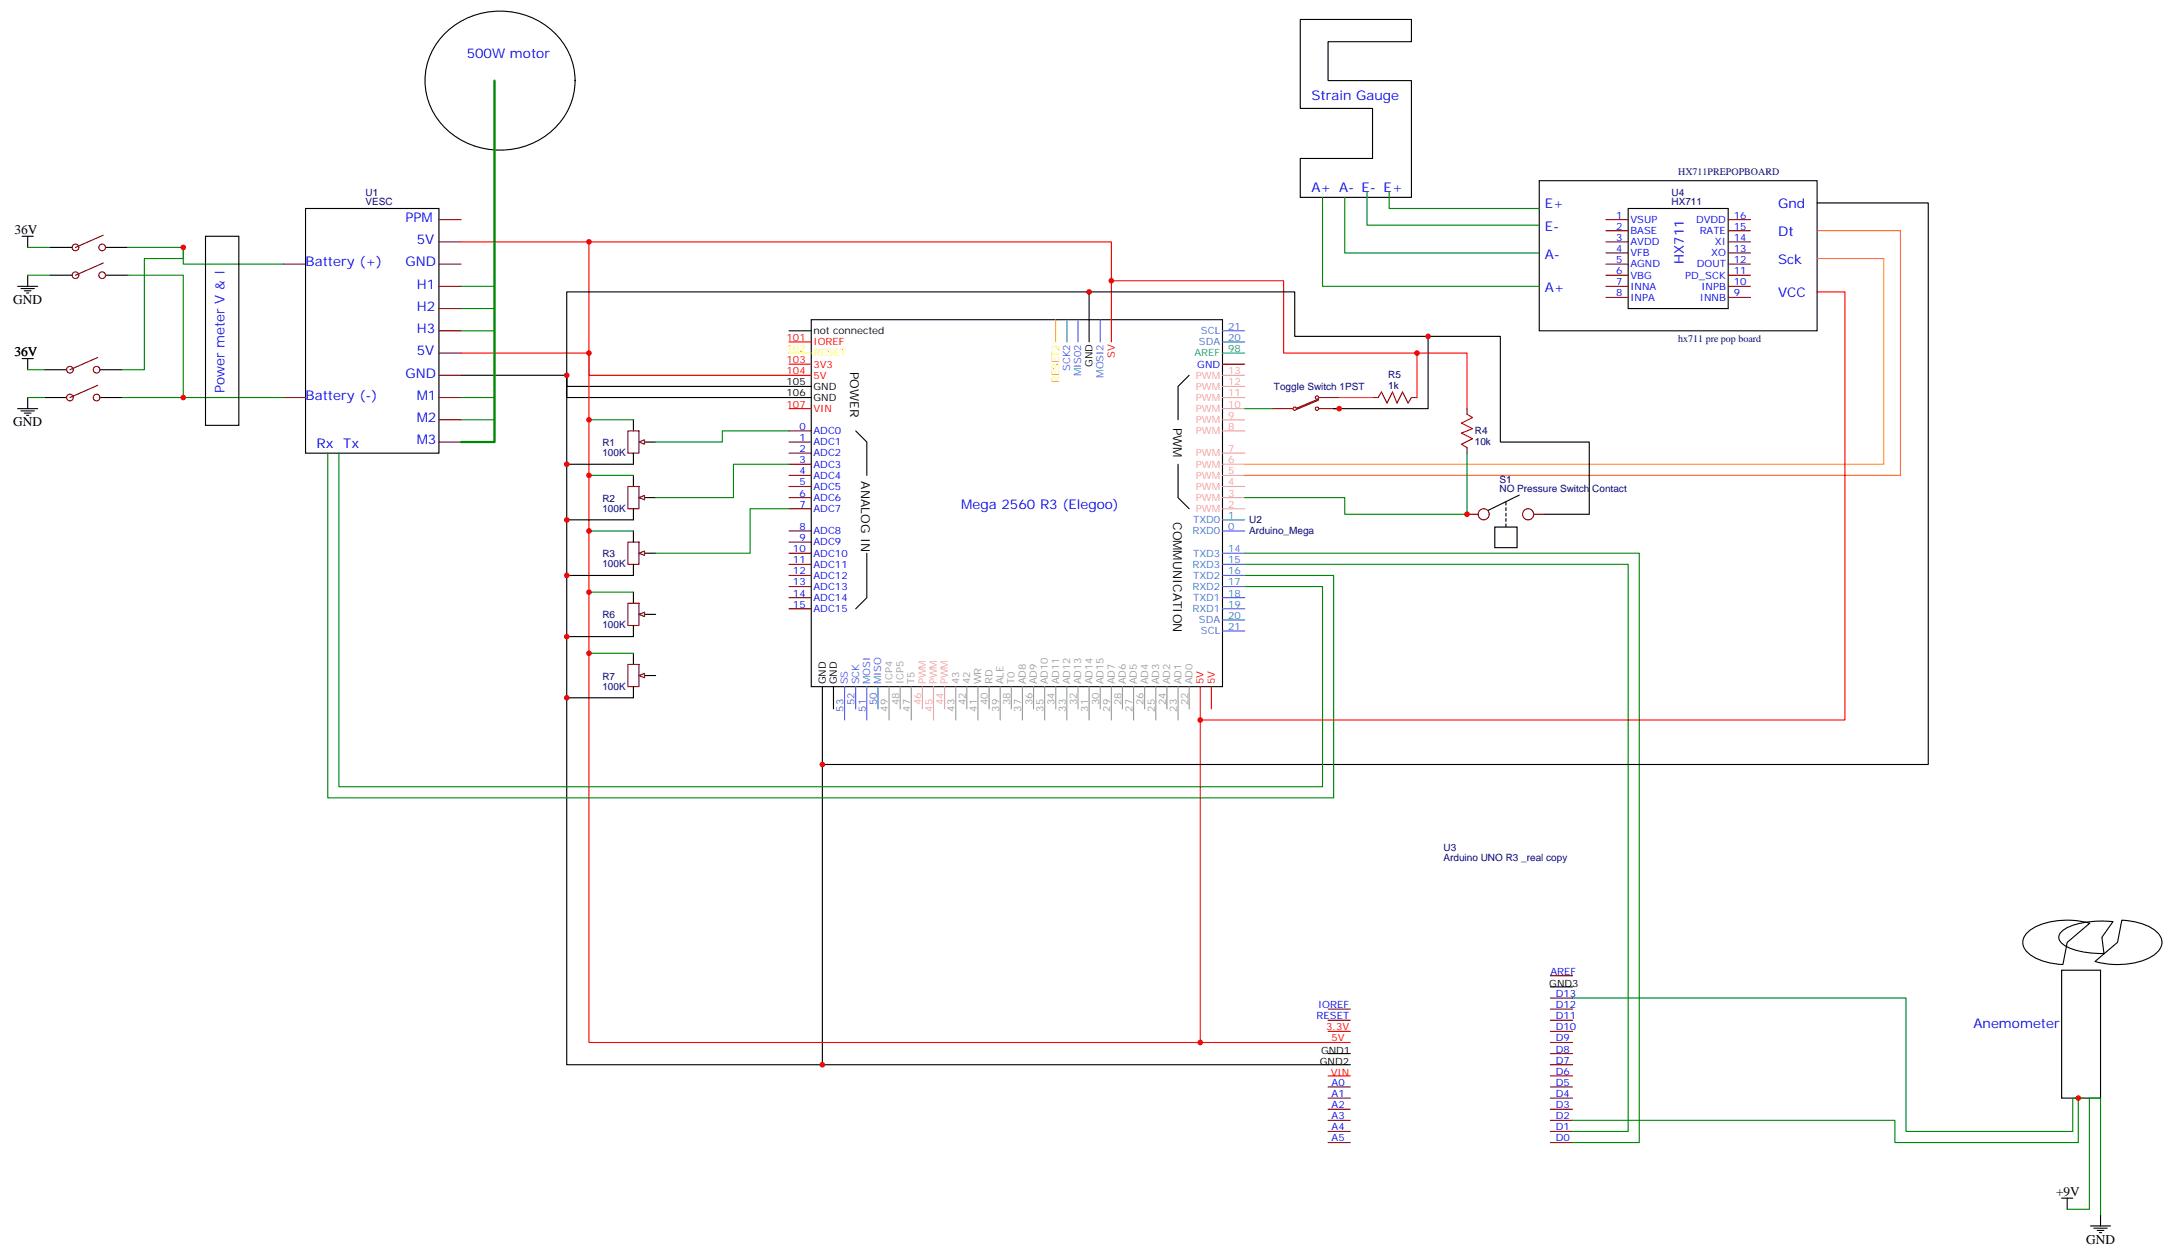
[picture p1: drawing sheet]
<svg xmlns="http://www.w3.org/2000/svg" width="690mm" height="399mm" viewBox="0 0 690 399" stroke-linecap="round" stroke-linejoin="round" font-family="sans-serif">
<g fill="none" stroke="#000" stroke-width=".35">
<path d="M412.7 6.2h35.3v7h-26.5v12.4h26.5v37h-35.3v-12.3h22.9v-15.9h-22.9zM488.6 57.3h88.2v47.7h-88.2zM7 75h3.5M8.8 75v3.5M15.8 78.5h7.1M33.5 78.5h7M65.2 75h10.6v59.9h-10.6zM97 66.1h42.3v77.7h-42.3zM516.8 66.1h31.7v31.8h-31.7zM576.8 64.4h35.2v178.1h-351M5.6 90.8h6.4M6.7 91.5h4.2"/>
<path d="M7.7 92.3h2.1M8.4 93h.7M8.8 87.3v3.5M15.8 87.3h7.1M33.5 87.3h7M7 113.8h3.5M8.8 113.8v3.5M14.1 117.3h7M31.7 117.3h7.1M146.4 119.1h33.5v3.5h77.6M179.9 119.1v7h77.6M179.9 119.1v218.7h81.1"/>
<path d="M250.4 105h7.1M257.5 101.4h130.5v116.4h-130.5zM345.7 108.5v-15.9h-165.8v26.5M377.4 119.1l-3.5 3.5v10.6M5.6 129.6h6.4M6.7 130.4h4.2M7.7 131.1h2.1M8.4 131.8h.7M8.8 126.1v3.5M14.1 126.1h7M31.7 126.1h7.1M201 133.2v3.5"/>
<path d="M271.6 136.7l3.5 3.5v10.6M201 143.8v3.5M204.6 140.2h3.5M373.9 147.3v10.6l3.5 3.5M275.1 175.5v14.1l-3.5 3.5M261 217.8v120h167.6M264.5 217.8v7.1M643.4 296a18.9 18.9 0 0 1 14.1-4l3 .3 2.8 .6-7.2 6.1-1.3 7a17.2 17.2 0 0 1-11.7-4.3 4 4 0 0 1 .3-5.7zM654.2 295.7a15.1 15.1 0 0 1 8.9-3.3l4-.2 3.6 .2-3.6 5 .7 5.1a22.1 22.1 0 0 1-13.2-3 2.38 2.38 0 0 1-.4-3.8zM673.5 291.9a17.2 17.2 0 0 1 11.6 4.3 4.2 4.2 0 0 1-1 6.4 22.3 22.3 0 0 1-15.6 3.2l-3.5-.8 7.1-6.1zM492.1 313.1h7M654.4 307.8h12.3v40.6h-12.3z"/>
<path d="M421.5 334.3h7.1M654.4 380.1h3.5M656.1 380.1v3.5M663.5 388.9h6.4M664.6 389.6h4.2M665.7 390.3h2.1M666.4 391.1h.7M666.7 385.4v3.5"/>
</g>
<g fill="none" stroke="#870000" stroke-width=".35">
<path d="M32.8 74.6l-8.8 3.9M139.3 69.7h7.1M139.3 76.7h7.1M509.7 69.7h7.1M509.7 76.7h7.1M509.7 73.2h7.1M548.5 69.7h7.1M548.5 76.7h7.1M548.5 73.2h7.1M32.8 83.4l-8.8 3.9M89.9 83.8h7.1M139.3 83.8h7.1"/>
<path d="M139.3 90.8h7.1M139.3 97.9h7.1M509.7 83.8h7.1M509.7 90.8h7.1M509.7 80.3h7.1M509.7 87.3h7.1M509.7 94.4h7.1M548.5 83.8h7.1M548.5 90.8h7.1M548.5 80.3h7.1M548.5 87.3h7.1M548.5 94.4h7.1"/>
<path d="M31 113.4l-8.8 3.9M139.3 105h7.1M139.3 112h7.1M139.3 119.1h7.1M388 115.5h7.1M31 122.2l-8.8 3.9M89.9 126.1h7.1M139.3 126.1h7.1M139.3 133.2h7.1M199.3 136.7h3.5v7.1h-3.5zM250.4 136.7h7.1M139.3 140.2h7.1"/>
<path d="M250.4 140.2h7.1M250.4 143.8h7.1M250.4 147.3h7.1M250.4 150.8h7.1M250.4 154.3h7.1M250.4 157.9h7.1M250.4 161.4h7.1M250.4 168.5h7.1M250.4 172h7.1M250.4 175.5h7.1M250.4 179h7.1M250.4 182.6h7.1"/>
<path d="M250.4 186.1h7.1M250.4 189.6h7.1M250.4 193.1h7.1M492.1 309.6h7M492.1 316.6h7M421.5 320.1h7.1M421.5 323.7h7.1M492.1 320.1h7M492.1 323.7h7M492.1 327.2h7M492.1 330.7h7M492.1 334.3h7"/>
<path d="M492.1 337.8h7M421.5 344.8h7.1M421.5 348.4h7.1M421.5 351.9h7.1M421.5 355.4h7.1M421.5 359h7.1M492.1 341.3h7M492.1 344.8h7M492.1 348.4h7M492.1 351.9h7M492.1 355.4h7M492.1 359h7"/>
<path d="M421.5 362.5h7.1M492.1 362.5h7"/>
<circle cx="24" cy="78.5" r="1.06"/>
<circle cx="32.4" cy="78.5" r="1.06"/>
<circle cx="24" cy="87.3" r="1.06"/>
<circle cx="32.4" cy="87.3" r="1.06"/>
<circle cx="22.2" cy="117.3" r="1.06"/>
<circle cx="30.7" cy="117.3" r="1.06"/>
<circle cx="22.2" cy="126.1" r="1.06"/>
<circle cx="30.7" cy="126.1" r="1.06"/>
</g>
<g fill="none" stroke="#008700" stroke-width=".35">
<path d="M8.8 78.5h7M40.5 78.5h17.7v3.5h-12.4v35.3h-7M58.2 78.5v5.3h31.7M419.8 62.6v28.2h68.8M426.8 62.6v17.7h61.8M433.9 60.9v10.5h54.7M440.9 60.9v5.2h47.7M8.8 87.3h7M40.5 87.3h17.7v38.8h-19.4M8.8 117.3h5.3M8.8 126.1h5.3M58.2 126.1h31.7"/>
<path d="M395.1 175.5h125.2v187h-21.2M395.1 179h121.7v180h-17.7M499.1 316.6h105.9v42.4h52.9v-10.6h1.8M661.4 348.4h-1.7v14.1h-58.2v-7.1h-102.4M656.1 383.6h7.1v-35.2h3.5v37"/>
</g>
<path d="M250.4 112h7.1M335.1 101.4v7.1" fill="none" stroke="#ff0" stroke-width=".35"/>
<g fill="none" stroke="#09f" stroke-width=".35">
<path d="M338.6 101.4v7.1M342.2 101.4v7.1M349.2 101.4v7.1M388 105h7.1M388 108.5h7.1M388 164.9h7.1M388 168.5h7.1M388 175.5h7.1M388 179h7.1M388 182.6h7.1M388 186.1h7.1M388 189.6h7.1"/>
<path d="M388 193.1h7.1M388 196.7h7.1M268.1 217.8v10.6M271.6 217.8v7.1M275.1 217.8v10.6M278.7 217.8v7.1M388 200.2h7.1"/>
</g>
<path d="M146.4 76.7h40.5v254h194.1M186.9 76.7h165.8v31.8M576.8 92.6h8.8v135.8h-204.6v102.3h47.6M146.4 112h40.5v7.1h70.6M250.4 108.5h7.1M250.4 115.5h7.1M250.4 129.6h7.1M381 217.8v10.6M384.5 217.8v7.1M421.5 327.2h7.1M421.5 341.3h7.1" fill="none" stroke="#f00" stroke-width=".35"/>
<path d="M388 112h7.1" fill="none" stroke="#0c6" stroke-width=".35"/>
<g fill="none" stroke="#f99" stroke-width=".35">
<path d="M388 119.1h7.1M388 122.6h7.1M388 126.1h7.1M388 129.6h7.1M388 133.2h7.1M388 136.7h7.1M388 143.8h7.1M388 147.3h7.1M388 150.8h7.1M388 157.9h7.1M388 154.3h7.1M388 161.4h7.1"/>
<path d="M292.8 217.8v7.1M296.3 217.8v10.6M299.8 217.8v7.1"/>
</g>
<g fill="none" stroke="#999" stroke-width=".35">
<path d="M282.2 217.8v10.6M285.7 217.8v7.1M289.2 217.8v10.6M303.4 217.8v10.6M306.9 217.8v7.1M310.4 217.8v10.6M313.9 217.8v7.1M317.5 217.8v10.6M321 217.8v7.1M324.5 217.8v10.6M328 217.8v7.1M331.6 217.8v10.6"/>
<path d="M335.1 217.8v7.1M338.6 217.8v10.6M342.2 217.8v7.1M345.7 217.8v10.6M349.2 217.8v7.1M352.7 217.8v10.6M356.3 217.8v7.1M359.8 217.8v10.6M363.3 217.8v7.1M366.9 217.8v10.6M370.4 217.8v7.1M373.9 217.8v10.6"/>
<path d="M377.4 217.8v7.1"/>
</g>
<path d="M576.8 82h21.1v65.3h-202.8" fill="none" stroke="#f90" stroke-width=".35"/>
<path d="M576.8 73.2h26.4v77.6h-208.1" fill="none" stroke="#f60" stroke-width=".35"/>
<path d="M202.8 140.2l1.8-.7v1.4z" fill="#f0f0f0" stroke="#870000" stroke-width=".35"/>
<path d="M201 150.8v3.5M204.6 157.9h3.5M201 161.4v3.5" fill="none" stroke="#000" stroke-width=".35"/>
<path d="M199.3 154.3h3.5v7.1h-3.5z" fill="none" stroke="#870000" stroke-width=".35"/>
<path d="M202.8 157.9l1.8-.7v1.4z" fill="#f0f0f0" stroke="#870000" stroke-width=".35"/>
<path d="M201 168.5v3.5M201 179v3.6M204.6 175.5h3.5" fill="none" stroke="#000" stroke-width=".35"/>
<path d="M199.3 172h3.5v7h-3.5z" fill="none" stroke="#870000" stroke-width=".35"/>
<path d="M202.8 175.5l1.8-.7v1.4z" fill="#f0f0f0" stroke="#870000" stroke-width=".35"/>
<g fill="none" stroke="#008700" stroke-width=".35">
<path d="M146.4 97.9h10.6M146.4 90.8h10.6M146.4 105h10.6M146.4 126.1h10.6v7.1h-10.6M186.9 133.2h14.1M250.4 136.7h-21.1v3.5h-21.2M395.1 129.6h8.8M104 143.8v109.3h319.3v-70.5h-28.2M107.6 143.8v105.8h312.2v-63.5h-24.7M186.9 150.8h14.1M250.4 147.3h-17.6v10.6h-24.7M465.6 143.8v19.4h-38.8v-5.3h-31.7"/>
<path d="M186.9 168.5h14.1M250.4 161.4h-12.3v14.1h-30"/>
</g>
<g fill="none" stroke="#000" stroke-width=".35">
<path d="M141.2 10.6a24.8 24.8 0 0 1 39.3 6 21.4 21.4 0 0 1-12.1 29.1 24.4 24.4 0 0 1-32.2-12.8 20.8 20.8 0 0 1 5-22.3zM345.7 92.6h65.3v14.1h42.3v22.9h-30M453.3 106.7h22.9v33.5h28.2v23h-14.1M179.9 147.3h21.1M478 159.2v1M482.2 157.1l-9.9 4.8M179.9 164.9h21.1M474.5 167.2h7v6.5h-7zM478 161.1v.9M478 164.5v.9M478 166.2v.9M478 162.8v.9"/>
<path d="M179.9 182.6h21.1M201 187.9v3.5M201 198.4v3.6M204.6 194.9h3.5"/>
</g>
<path d="M437.4 126.1l1.1-1.7 1.7 3.5 1.8-3.5 1.4 3.5 1.8-3.5 1.7 3.5 1.1-1.8M465.6 131.4l1.8 1.1-3.5 1.7 3.5 1.8-3.5 1.4 3.5 1.8-3.5 1.7 1.7 1.1" fill="none" stroke="#a10000" stroke-width=".35"/>
<g fill="none" stroke="#870000" stroke-width=".35">
<path d="M403.9 129.6h6.3M418.7 126.1h6.4M418.7 129.6h6.4M435.6 126.1h1.8M448 126.1h1.8M465.6 129.6v1.8M465.6 142v1.8M465.6 163.2h3.6M486.8 163.2h3.5M199.3 191.4h3.5v7h-3.5z"/>
<circle cx="470.9" cy="163.2" r="1.76"/>
<circle cx="485" cy="163.2" r="1.76"/>
</g>
<path d="M157 25.6v114.6h-10.6" fill="none" stroke="#008700" stroke-width=".71"/>
<g fill="none" stroke="#900" stroke-width=".35">
<circle cx="411" cy="129.6" r=".53"/>
<circle cx="418" cy="129.6" r=".53"/>
<circle cx="418" cy="126.1" r=".53"/>
</g>
<path d="M418.4 126.8l-6.7 2.8" fill="none" stroke="#900" stroke-width=".71"/>
<path d="M352.7 89.1h54.7v22.9h42.4v14.1M449.8 112h15.8v17.6" fill="none" stroke="#f00" stroke-width=".35"/>
<path d="M425.1 126.1h10.5" fill="none" stroke="#c60" stroke-width=".35"/>
<path d="M202.8 194.9l1.8-.7v1.4z" fill="#f0f0f0" stroke="#870000" stroke-width=".35"/>
<path d="M201 207.3v3.5M201 217.8v3.6M204.6 214.3h3.5" fill="none" stroke="#000" stroke-width=".35"/>
<path d="M199.3 210.8h3.5v7h-3.5z" fill="none" stroke="#870000" stroke-width=".35"/>
<path d="M202.8 214.3l1.8-.7v1.4z" fill="#f0f0f0" stroke="#870000" stroke-width=".35"/>
<path d="M179.9 202h21.1M179.9 221.4h21.1" fill="none" stroke="#000" stroke-width=".35"/>
<path d="M186.9 187.9h14.1M186.9 207.3h14.1" fill="none" stroke="#008700" stroke-width=".35"/>
<g fill="#c00">
<circle cx="186.9" cy="207.3" r=".88"/>
<circle cx="179.9" cy="221.4" r=".88"/>
<circle cx="453.3" cy="106.7" r=".88"/>
<circle cx="449.8" cy="112" r=".88"/>
<circle cx="352.7" cy="89.1" r=".88"/>
<circle cx="186.9" cy="168.5" r=".88"/>
<circle cx="186.9" cy="150.8" r=".88"/>
<circle cx="186.9" cy="133.2" r=".88"/>
<circle cx="659.7" cy="348.4" r=".88"/>
<circle cx="186.9" cy="112" r=".88"/>
<circle cx="58.2" cy="78.5" r=".88"/>
<circle cx="58.2" cy="126.1" r=".88"/>
<circle cx="179.9" cy="119.1" r=".88"/>
<circle cx="261" cy="337.8" r=".88"/>
<circle cx="186.9" cy="76.7" r=".88"/>
<circle cx="261" cy="242.5" r=".88"/>
<circle cx="179.9" cy="147.3" r=".88"/>
<circle cx="179.9" cy="164.9" r=".88"/>
<circle cx="179.9" cy="182.6" r=".88"/>
<circle cx="425.1" cy="129.6" r=".88"/>
<circle cx="345.7" cy="92.6" r=".88"/>
<circle cx="465.6" cy="163.2" r=".88"/>
<circle cx="179.9" cy="202" r=".88"/>
<circle cx="186.9" cy="187.9" r=".88"/>
<circle cx="381" cy="330.7" r=".88"/>
<circle cx="381" cy="228.4" r=".88"/>
</g>
<g font-size="4.2" fill="#00f">
<text x="148.1" y="18.5">500W motor</text>
<text x="416.2" y="31.6">Strain Gauge</text>
<text x="416.2" y="60.9">A+ A- E- E+</text>
<text x="128.7" y="70.4">PPM</text>
<text x="490.3" y="66.1">E+</text>
<text x="564.4" y="66.1">Gnd</text>
<text x="132.3" y="77.4">5V</text>
<text x="490.3" y="73.2">E-</text>
<text x="564.4" y="75">Dt</text>
<text x="490.3" y="82">A-</text>
<text x="534.4" y="83.8" transform="rotate(-90 534.4 83.8)">HX711</text>
<text x="564.4" y="83.8">Sck</text>
<text x="97" y="84.5">Battery (+)</text>
<text x="128.7" y="84.5">GND</text>
<text x="132.3" y="91.6">H1</text>
<text x="490.3" y="92.6">A+</text>
<text x="564.4" y="94.4">VCC</text>
<text x="132.3" y="98.6">H2</text>
<text x="132.3" y="105.7">H3</text>
<text x="132.3" y="112.7">5V</text>
<text x="128.7" y="119.8">GND</text>
<text x="71.3" y="124.8" transform="rotate(-90 71.3 124.8)">Power meter V &amp; I</text>
<text x="97" y="126.9">Battery (-)</text>
<text x="132.3" y="126.9">M1</text>
<text x="132.3" y="133.9">M2</text>
<text x="100.5" y="142">Rx</text>
<text x="108.9" y="142">Tx</text>
<text x="132.3" y="141">M3</text>
<text x="305.1" y="161.4">Mega 2560 R3 (Elegoo)</text>
<text x="626.4" y="326.2">Anemometer</text>
</g>
<g font-size="4.2">
<text x="4.6" y="74.3">36V</text>
<text x="4.2" y="96.5">GND</text>
<text x="4.6" y="113.1">36V</text>
<text x="4.2" y="135.3">GND</text>
<text x="652.6" y="379.4">+9V</text>
<text x="662.1" y="394.6">GND</text>
</g>
<g font-size="3.9">
<text x="269.8" y="117.9" transform="rotate(90 269.8 117.9)">POWER</text>
<text x="372.3" y="135.7" transform="rotate(90 372.3 135.7)">PWM</text>
<text x="273.4" y="152.7" transform="rotate(90 273.4 152.7)">ANALOG IN</text>
<text x="372.3" y="165.6" transform="rotate(90 372.3 165.6)">COMMUNICATION</text>
</g>
<g font-size="3.2" fill="#000080">
<text x="532.7" y="55.6">HX711PREPOPBOARD</text>
<text x="116" y="65.1">VESC</text>
<text x="116" y="62.1">U1</text>
<text x="530.5" y="65.1">HX711</text>
<text x="530.5" y="62.1">U4</text>
<text x="532.7" y="108.5">hx711 pre pop board</text>
<text x="404.4" y="123.6">Toggle Switch 1PST</text>
<text x="440.6" y="123.3">1k</text>
<text x="440.6" y="120.1">R5</text>
<text x="468.1" y="137.8">R4</text>
<text x="191.2" y="141.5">R1</text>
<text x="468.1" y="141.1">10k</text>
<text x="191.2" y="144.7">100K</text>
<text x="475.9" y="153.1">S1</text>
<text x="191.2" y="159.2">R2</text>
<text x="475.9" y="156">NO Pressure Switch Contact</text>
<text x="191.2" y="162.3">100K</text>
<text x="396.5" y="166.1">U2</text>
<text x="396.5" y="169.3">Arduino_Mega</text>
<text x="191.2" y="179.9">100K</text>
<text x="191.2" y="176.8">R3</text>
<text x="191.2" y="196.2">R6</text>
<text x="191.2" y="199.3">100K</text>
<text x="191.2" y="215.6">R7</text>
<text x="191.2" y="218.7">100K</text>
<text x="458.2" y="273.2">Arduino UNO R3 _real copy</text>
<text x="458.2" y="270.1">U3</text>
</g>
<g font-size="3.2" fill="#00f">
<text x="513" y="69.3">1</text>
<text x="517.5" y="70.7">VSUP</text>
<text x="538.3" y="70.7">DVDD</text>
<text x="550.3" y="69.3">16</text>
<text x="513" y="72.8">2</text>
<text x="513" y="76.4">3</text>
<text x="517.5" y="74.3">BASE</text>
<text x="517.5" y="77.8">AVDD</text>
<text x="539.5" y="74.3">RATE</text>
<text x="544.3" y="77.8">XI</text>
<text x="550.3" y="76.4">14</text>
<text x="550.3" y="72.8">15</text>
<text x="513" y="79.9">4</text>
<text x="513" y="83.4">5</text>
<text x="517.5" y="81.3">VFB</text>
<text x="543.2" y="81.3">XO</text>
<text x="550.3" y="83.4">12</text>
<text x="550.3" y="79.9">13</text>
<text x="513" y="87">6</text>
<text x="517.5" y="84.8">AGND</text>
<text x="517.5" y="88.4">VBG</text>
<text x="534.9" y="88.4">PD_SCK</text>
<text x="538.6" y="84.8">DOUT</text>
<text x="550.3" y="87">11</text>
<text x="513" y="90.5">7</text>
<text x="513" y="94">8</text>
<text x="517.5" y="91.9">INNA</text>
<text x="517.5" y="95.4">INPA</text>
<text x="539.6" y="95.4">INNB</text>
<text x="540" y="91.9">INPB</text>
<text x="550.3" y="94">9</text>
<text x="550.3" y="90.5">10</text>
<text x="380" y="116.6">GND</text>
<text x="253.7" y="136.3">0</text>
<text x="258.2" y="137.8">ADC0</text>
<text x="253.7" y="139.9">1</text>
<text x="253.7" y="143.4">2</text>
<text x="258.2" y="141.3">ADC1</text>
<text x="253.7" y="146.9">3</text>
<text x="258.2" y="144.8">ADC2</text>
<text x="258.2" y="148.3">ADC3</text>
<text x="253.7" y="150.5">4</text>
<text x="253.7" y="154">5</text>
<text x="258.2" y="151.9">ADC4</text>
<text x="258.2" y="155.4">ADC5</text>
<text x="253.7" y="157.5">6</text>
<text x="253.7" y="161">7</text>
<text x="258.2" y="158.9">ADC6</text>
<text x="258.2" y="162.5">ADC7</text>
<text x="253.7" y="168.1">8</text>
<text x="253.7" y="171.6">9</text>
<text x="258.2" y="169.5">ADC8</text>
<text x="258.2" y="173">ADC9</text>
<text x="251.7" y="175.2">10</text>
<text x="251.7" y="178.7">11</text>
<text x="258.2" y="176.6">ADC10</text>
<text x="251.7" y="182.2">12</text>
<text x="251.7" y="185.7">13</text>
<text x="258.2" y="183.6">ADC12</text>
<text x="258.2" y="180.1">ADC11</text>
<text x="251.7" y="189.3">14</text>
<text x="258.2" y="187.1">ADC13</text>
<text x="258.2" y="190.7">ADC14</text>
<text x="251.7" y="192.8">15</text>
<text x="258.2" y="194.2">ADC15</text>
<text x="492.1" y="309.2">AREF</text>
<text x="493.9" y="316.3">D13</text>
<text x="417.9" y="323.3">RESET</text>
<text x="418.4" y="319.8">IOREF</text>
<text x="493.9" y="319.8">D12</text>
<text x="493.9" y="323.3">D11</text>
<text x="493.9" y="326.8">D10</text>
<text x="493.9" y="330.4">D9</text>
<text x="493.9" y="333.9">D8</text>
<text x="493.9" y="337.4">D7</text>
<text x="493.9" y="341">D6</text>
<text x="422.6" y="344.5">A0</text>
<text x="493.9" y="344.5">D5</text>
<text x="422.6" y="348">A1</text>
<text x="422.6" y="351.5">A2</text>
<text x="493.9" y="348">D4</text>
<text x="493.9" y="351.5">D3</text>
<text x="422.6" y="355.1">A3</text>
<text x="422.6" y="358.6">A4</text>
<text x="493.9" y="355.1">D2</text>
<text x="493.9" y="358.6">D1</text>
<text x="422.6" y="362.1">A5</text>
<text x="493.9" y="362.1">D0</text>
</g>
<g font-size="3.2">
<text x="258.2" y="106">not connected</text>
<text x="346.7" y="116.5" transform="rotate(-90 346.7 116.5)">GND</text>
<text x="249.7" y="122.2">105</text>
<text x="249.7" y="125.8">106</text>
<text x="258.2" y="123.6">GND</text>
<text x="258.2" y="127.2">GND</text>
<text x="262.1" y="217.1" transform="rotate(-90 262.1 217.1)">GND</text>
<text x="265.6" y="217.1" transform="rotate(-90 265.6 217.1)">GND</text>
<text x="491.7" y="313.1">GND3</text>
<text x="419.3" y="334.3">GND1</text>
<text x="418.9" y="337.8">GND2</text>
</g>
<g font-size="3.2" fill="#09f">
<text x="381.2" y="106">SCL</text>
<text x="389.8" y="104.6">21</text>
<text x="380.5" y="109.5">SDA</text>
<text x="389.8" y="108.1">20</text>
<text x="339.7" y="117.8" transform="rotate(-90 339.7 117.8)">SCK2</text>
<text x="343.2" y="119.4" transform="rotate(-90 343.2 119.4)">MIS02</text>
<text x="350.3" y="119.9" transform="rotate(-90 350.3 119.9)">MOSI2</text>
<text x="378.7" y="166">TXD0</text>
<text x="389.8" y="164.6">1</text>
<text x="378.5" y="169.5">RXD0</text>
<text x="389.8" y="168.1">0</text>
<text x="378.7" y="176.6">TXD3</text>
<text x="389.8" y="175.2">14</text>
<text x="389.8" y="178.7">15</text>
<text x="378.5" y="180.1">RXD3</text>
<text x="378.7" y="183.6">TXD2</text>
<text x="389.8" y="182.2">16</text>
<text x="389.8" y="185.7">17</text>
<text x="378.5" y="187.1">RXD2</text>
<text x="378.7" y="190.7">TXD1</text>
<text x="389.8" y="189.3">18</text>
<text x="378.5" y="194.2">RXD1</text>
<text x="380.5" y="197.7">SDA</text>
<text x="389.8" y="192.8">19</text>
<text x="389.8" y="196.3">20</text>
<text x="381.2" y="201.3">SCL</text>
<text x="389.8" y="199.8">21</text>
<text x="269.1" y="217.1" transform="rotate(-90 269.1 217.1)">SS</text>
<text x="272.7" y="217.1" transform="rotate(-90 272.7 217.1)">SCK</text>
<text x="276.2" y="217.1" transform="rotate(-90 276.2 217.1)">MOSI</text>
<text x="279.7" y="217.1" transform="rotate(-90 279.7 217.1)">MISO</text>
<text x="267.7" y="225.8" transform="rotate(-90 267.7 225.8)">53</text>
<text x="271.3" y="223.6" transform="rotate(-90 271.3 223.6)">52</text>
<text x="274.8" y="225.8" transform="rotate(-90 274.8 225.8)">51</text>
<text x="278.3" y="223.6" transform="rotate(-90 278.3 223.6)">50</text>
</g>
<g font-size="3.2" fill="#f00">
<text x="249.7" y="108.1">101</text>
<text x="258.2" y="109.5">IOREF</text>
<text x="353.8" y="113.5" transform="rotate(-90 353.8 113.5)">SV</text>
<text x="249.7" y="115.2">103</text>
<text x="249.7" y="118.7">104</text>
<text x="258.2" y="116.6">3V3</text>
<text x="258.2" y="120.1">5V</text>
<text x="249.7" y="129.3">107</text>
<text x="258.2" y="130.7">VIN</text>
<text x="382" y="217.1" transform="rotate(-90 382 217.1)">5V</text>
<text x="385.6" y="217.1" transform="rotate(-90 385.6 217.1)">5V</text>
<text x="420.9" y="326.8">3.3V</text>
<text x="422.6" y="330.4">5V</text>
<text x="422.4" y="341.3">VIN</text>
</g>
<g font-size="3.2" fill="#ff0">
<text x="249.7" y="111.7">102</text>
<text x="258.2" y="113.1">RESET</text>
<text x="336.2" y="121.5" transform="rotate(-90 336.2 121.5)">RESET2</text>
</g>
<g font-size="3.2" fill="#0c6">
<text x="379.1" y="113.1">AREF</text>
<text x="389.8" y="111.7">98</text>
</g>
<g font-size="3.2" fill="#f99">
<text x="389.8" y="118.7">13</text>
<text x="379.6" y="120.1">PWM</text>
<text x="379.6" y="123.6">PWM</text>
<text x="389.8" y="122.2">12</text>
<text x="389.8" y="125.8">11</text>
<text x="379.6" y="127.2">PWM</text>
<text x="379.6" y="130.7">PWM</text>
<text x="389.8" y="129.3">10</text>
<text x="379.6" y="134.2">PWM</text>
<text x="379.6" y="137.8">PWM</text>
<text x="389.8" y="132.8">9</text>
<text x="389.8" y="136.3">8</text>
<text x="389.8" y="143.4">7</text>
<text x="379.6" y="144.8">PWM</text>
<text x="379.6" y="148.3">PWM</text>
<text x="389.8" y="146.9">6</text>
<text x="379.6" y="151.9">PWM</text>
<text x="379.6" y="155.4">PWM</text>
<text x="389.8" y="150.5">5</text>
<text x="389.8" y="154">4</text>
<text x="379.6" y="158.9">PWM</text>
<text x="389.8" y="157.5">3</text>
<text x="389.8" y="161">2</text>
<text x="379.6" y="162.5">PWM</text>
<text x="293.8" y="217.1" transform="rotate(-90 293.8 217.1)">PWM</text>
<text x="297.4" y="217.1" transform="rotate(-90 297.4 217.1)">PWM</text>
<text x="300.9" y="217.1" transform="rotate(-90 300.9 217.1)">PWM</text>
<text x="292.4" y="223.6" transform="rotate(-90 292.4 223.6)">46</text>
<text x="295.9" y="225.8" transform="rotate(-90 295.9 225.8)">45</text>
<text x="299.5" y="223.6" transform="rotate(-90 299.5 223.6)">44</text>
</g>
<g font-size="3.2" fill="#999">
<text x="283.2" y="217.1" transform="rotate(-90 283.2 217.1)">ICP4</text>
<text x="286.8" y="217.1" transform="rotate(-90 286.8 217.1)">ICP5</text>
<text x="290.3" y="217.1" transform="rotate(-90 290.3 217.1)">T5</text>
<text x="304.4" y="217.1" transform="rotate(-90 304.4 217.1)">43</text>
<text x="307.9" y="217.1" transform="rotate(-90 307.9 217.1)">42</text>
<text x="311.5" y="217.1" transform="rotate(-90 311.5 217.1)">WR</text>
<text x="315" y="217.1" transform="rotate(-90 315 217.1)">RD</text>
<text x="318.5" y="217.1" transform="rotate(-90 318.5 217.1)">ALE</text>
<text x="322.1" y="217.1" transform="rotate(-90 322.1 217.1)">T0</text>
<text x="325.6" y="217.1" transform="rotate(-90 325.6 217.1)">AD8</text>
<text x="329.1" y="217.1" transform="rotate(-90 329.1 217.1)">AD9</text>
<text x="332.6" y="217.1" transform="rotate(-90 332.6 217.1)">AD10</text>
<text x="336.2" y="217.1" transform="rotate(-90 336.2 217.1)">AD11</text>
<text x="339.7" y="217.1" transform="rotate(-90 339.7 217.1)">AD12</text>
<text x="343.2" y="217.1" transform="rotate(-90 343.2 217.1)">AD13</text>
<text x="346.7" y="217.1" transform="rotate(-90 346.7 217.1)">AD14</text>
<text x="350.3" y="217.1" transform="rotate(-90 350.3 217.1)">AD15</text>
<text x="353.8" y="217.1" transform="rotate(-90 353.8 217.1)">AD7</text>
<text x="357.3" y="217.1" transform="rotate(-90 357.3 217.1)">AD6</text>
<text x="360.9" y="217.1" transform="rotate(-90 360.9 217.1)">AD5</text>
<text x="364.4" y="217.1" transform="rotate(-90 364.4 217.1)">AD4</text>
<text x="367.9" y="217.1" transform="rotate(-90 367.9 217.1)">AD3</text>
<text x="371.4" y="217.1" transform="rotate(-90 371.4 217.1)">AD2</text>
<text x="375" y="217.1" transform="rotate(-90 375 217.1)">AD1</text>
<text x="378.5" y="217.1" transform="rotate(-90 378.5 217.1)">AD0</text>
<text x="281.8" y="225.8" transform="rotate(-90 281.8 225.8)">49</text>
<text x="285.4" y="223.6" transform="rotate(-90 285.4 223.6)">48</text>
<text x="288.9" y="225.8" transform="rotate(-90 288.9 225.8)">47</text>
<text x="303" y="225.8" transform="rotate(-90 303 225.8)">43</text>
<text x="306.5" y="223.6" transform="rotate(-90 306.5 223.6)">42</text>
<text x="310.1" y="225.8" transform="rotate(-90 310.1 225.8)">41</text>
<text x="313.6" y="223.6" transform="rotate(-90 313.6 223.6)">40</text>
<text x="317.1" y="225.8" transform="rotate(-90 317.1 225.8)">39</text>
<text x="320.6" y="223.6" transform="rotate(-90 320.6 223.6)">38</text>
<text x="324.2" y="225.8" transform="rotate(-90 324.2 225.8)">37</text>
<text x="327.7" y="223.6" transform="rotate(-90 327.7 223.6)">36</text>
<text x="331.2" y="225.8" transform="rotate(-90 331.2 225.8)">35</text>
<text x="334.8" y="223.6" transform="rotate(-90 334.8 223.6)">34</text>
<text x="338.3" y="225.8" transform="rotate(-90 338.3 225.8)">33</text>
<text x="341.8" y="223.6" transform="rotate(-90 341.8 223.6)">32</text>
<text x="345.3" y="225.8" transform="rotate(-90 345.3 225.8)">31</text>
<text x="348.9" y="223.6" transform="rotate(-90 348.9 223.6)">30</text>
<text x="352.4" y="225.8" transform="rotate(-90 352.4 225.8)">29</text>
<text x="355.9" y="223.6" transform="rotate(-90 355.9 223.6)">28</text>
<text x="359.4" y="225.8" transform="rotate(-90 359.4 225.8)">27</text>
<text x="363" y="223.6" transform="rotate(-90 363 223.6)">26</text>
<text x="366.5" y="225.8" transform="rotate(-90 366.5 225.8)">25</text>
<text x="370" y="223.6" transform="rotate(-90 370 223.6)">24</text>
<text x="373.6" y="225.8" transform="rotate(-90 373.6 225.8)">23</text>
<text x="377.1" y="223.6" transform="rotate(-90 377.1 223.6)">22</text>
</g>
</svg>
